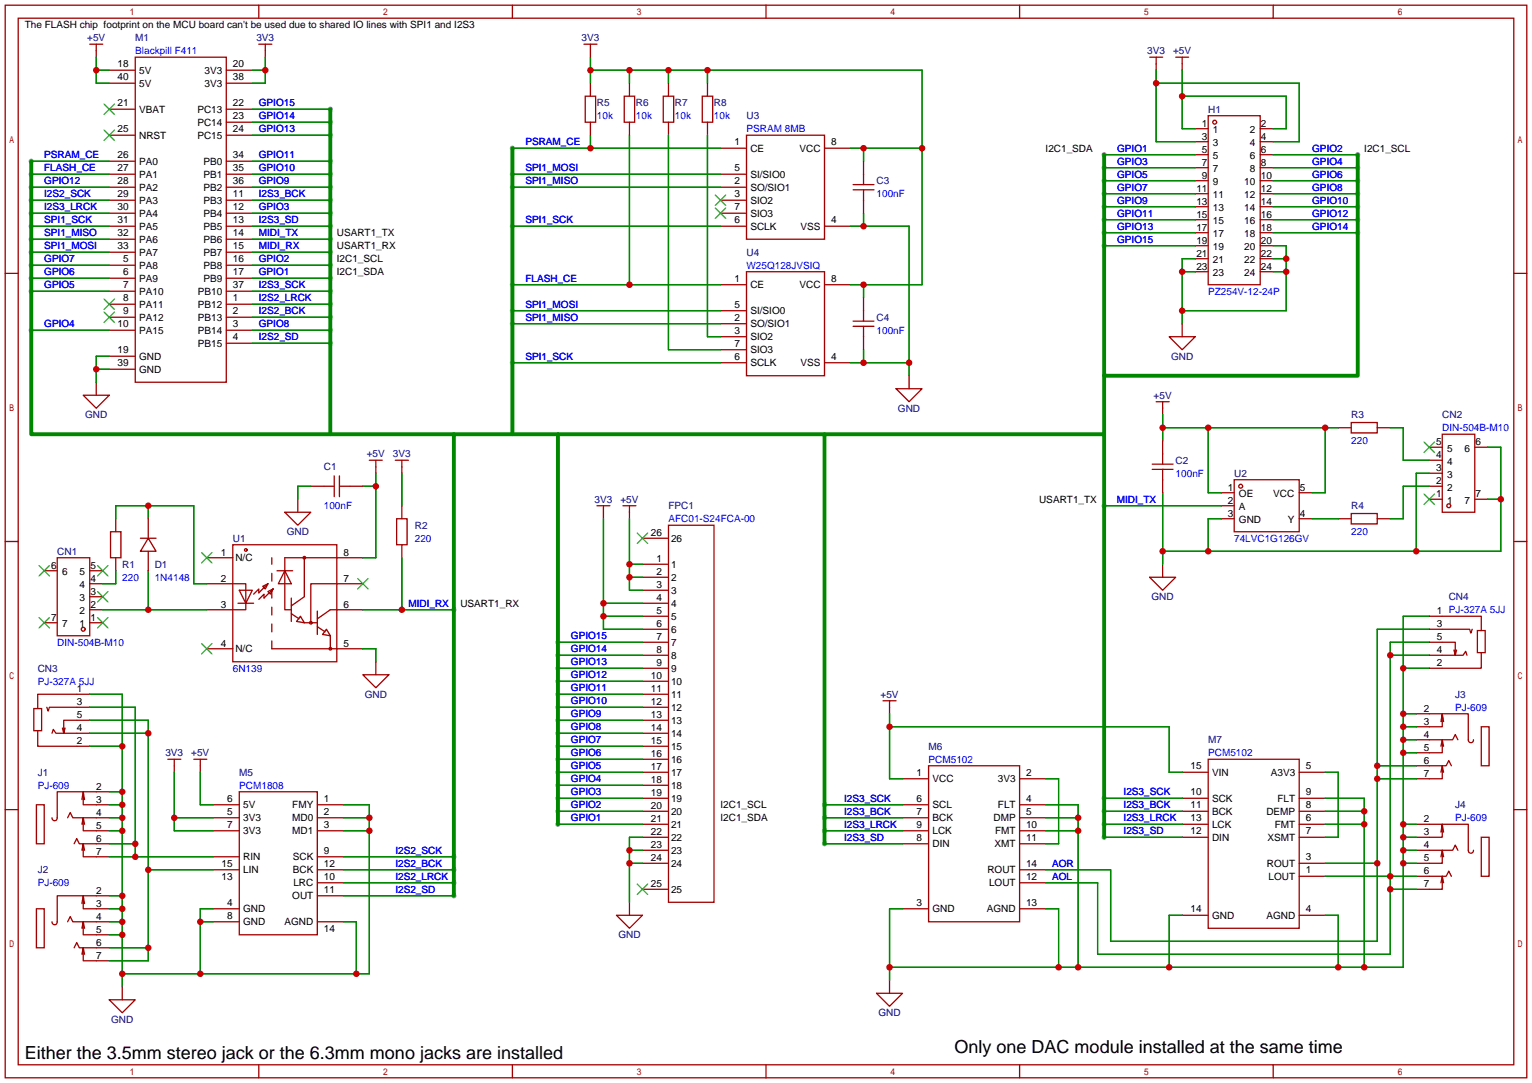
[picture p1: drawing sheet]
<svg xmlns="http://www.w3.org/2000/svg" width="299mm" height="212mm" viewBox="0 0 299 212" stroke-linecap="round" stroke-linejoin="round" font-family="sans-serif">
<g fill="#999">
<circle cx="88.6" cy="119.1" r=".51"/>
<circle cx="215.6" cy="98.8" r=".51"/>
<circle cx="6.1" cy="34" r=".51"/>
<circle cx="6.1" cy="39.1" r=".51"/>
<circle cx="6.1" cy="41.7" r=".51"/>
<circle cx="6.1" cy="44.2" r=".51"/>
<circle cx="6.1" cy="46.7" r=".51"/>
<circle cx="6.1" cy="49.3" r=".51"/>
<circle cx="100.1" cy="29" r=".51"/>
<circle cx="100.1" cy="44.2" r=".51"/>
<circle cx="100.1" cy="36.6" r=".51"/>
<circle cx="100.1" cy="34" r=".51"/>
<circle cx="100.1" cy="70.9" r=".51"/>
<circle cx="100.1" cy="63.2" r=".51"/>
<circle cx="100.1" cy="60.7" r=".51"/>
<circle cx="100.1" cy="55.6" r=".51"/>
<circle cx="64.5" cy="59.4" r=".51"/>
<circle cx="64.5" cy="62" r=".51"/>
<circle cx="64.5" cy="67.1" r=".51"/>
<circle cx="64.5" cy="39.1" r=".51"/>
<circle cx="64.5" cy="44.2" r=".51"/>
<circle cx="64.5" cy="49.3" r=".51"/>
<circle cx="64.5" cy="51.8" r=".51"/>
<circle cx="64.5" cy="56.9" r=".51"/>
<circle cx="88.6" cy="167.4" r=".51"/>
<circle cx="88.6" cy="169.9" r=".51"/>
<circle cx="88.6" cy="172.5" r=".51"/>
<circle cx="88.6" cy="175" r=".51"/>
<circle cx="6.1" cy="31.5" r=".51"/>
<circle cx="161" cy="157.2" r=".51"/>
<circle cx="161" cy="159.8" r=".51"/>
<circle cx="161" cy="162.3" r=".51"/>
<circle cx="161" cy="164.8" r=".51"/>
<circle cx="215.6" cy="156" r=".51"/>
<circle cx="215.6" cy="158.5" r=".51"/>
<circle cx="215.6" cy="161" r=".51"/>
<circle cx="215.6" cy="163.6" r=".51"/>
<circle cx="6.1" cy="36.6" r=".51"/>
<circle cx="6.1" cy="51.8" r=".51"/>
<circle cx="6.1" cy="54.4" r=".51"/>
<circle cx="6.1" cy="56.9" r=".51"/>
<circle cx="6.1" cy="64.5" r=".51"/>
<circle cx="64.5" cy="21.3" r=".51"/>
<circle cx="64.5" cy="23.9" r=".51"/>
<circle cx="64.5" cy="26.4" r=".51"/>
<circle cx="64.5" cy="31.5" r=".51"/>
<circle cx="64.5" cy="34" r=".51"/>
<circle cx="64.5" cy="36.6" r=".51"/>
<circle cx="64.5" cy="41.7" r=".51"/>
<circle cx="64.5" cy="46.7" r=".51"/>
<circle cx="64.5" cy="54.4" r=".51"/>
<circle cx="64.5" cy="64.5" r=".51"/>
<circle cx="215.6" cy="30.2" r=".51"/>
<circle cx="215.6" cy="32.8" r=".51"/>
<circle cx="215.6" cy="35.3" r=".51"/>
<circle cx="215.6" cy="37.8" r=".51"/>
<circle cx="215.6" cy="40.4" r=".51"/>
<circle cx="215.6" cy="42.9" r=".51"/>
<circle cx="215.6" cy="45.5" r=".51"/>
<circle cx="215.6" cy="48" r=".51"/>
<circle cx="265.2" cy="30.2" r=".51"/>
<circle cx="265.2" cy="32.8" r=".51"/>
<circle cx="265.2" cy="35.3" r=".51"/>
<circle cx="265.2" cy="37.8" r=".51"/>
<circle cx="265.2" cy="40.4" r=".51"/>
<circle cx="265.2" cy="42.9" r=".51"/>
<circle cx="265.2" cy="45.5" r=".51"/>
<circle cx="109" cy="161" r=".51"/>
<circle cx="109" cy="158.5" r=".51"/>
<circle cx="109" cy="156" r=".51"/>
<circle cx="109" cy="153.4" r=".51"/>
<circle cx="109" cy="150.9" r=".51"/>
<circle cx="109" cy="148.3" r=".51"/>
<circle cx="109" cy="145.8" r=".51"/>
<circle cx="109" cy="143.3" r=".51"/>
<circle cx="109" cy="140.7" r=".51"/>
<circle cx="109" cy="138.2" r=".51"/>
<circle cx="109" cy="135.6" r=".51"/>
<circle cx="109" cy="133.1" r=".51"/>
<circle cx="109" cy="130.6" r=".51"/>
<circle cx="109" cy="128" r=".51"/>
<circle cx="109" cy="125.5" r=".51"/>
</g>
<g fill="none" stroke="#a10000" stroke-width=".25">
<path d="M1 1h297.2v209.6h-297.2zM3.6 3.6h292.1v204.4h-292.1zM17.5 8.6h2.6M18.8 8.6v2.6M21.3 13.7h5.1M21.3 16.3h5.1M26.4 11.2h17.8v63.5h-17.8zM44.2 13.7h5.1M44.2 16.3h5.1M50.5 1v2.6M50.5 8.6h2.6M51.8 8.6v2.6"/>
<path d="M100.1 1v2.6M114 8.6h2.6M114.3 18.8h2v5.1h-2zM115.3 8.6v2.6M115.3 16.3v2.5M121.9 18.8h2.1v5.1h-2.1zM122.9 16.3v2.5M129.5 18.8h2.1v5.1h-2.1zM130.6 16.3v2.5M137.2 18.8h2v5.1h-2zM138.2 16.3v2.5M149.6 1v2.6"/>
<path d="M199.1 1v2.6M224.5 11.2h2.6M225.8 11.2v2.5M229.6 11.2h2.6M230.9 11.2v2.5M248.7 1v2.6M21.3 39.1h5.1M21.3 36.6h5.1M21.3 34h5.1M21.3 31.5h5.1M21.3 26.4h5.1M21.3 21.3h5.1"/>
<path d="M44.2 39.1h5.1M44.2 36.6h5.1M44.2 34h5.1M44.2 31.5h5.1M44.2 26.4h5.1M44.2 23.9h5.1M44.2 21.3h5.1M115.3 23.9v2.5M122.9 23.9v2.5M130.6 23.9v2.5M138.2 23.9v2.5M140.7 39.1h5.1"/>
<path d="M140.7 36.6h5.1M140.7 34h5.1M140.7 29h5.1M145.8 26.4h15.2v20.3h-15.2zM161 29h5.1M166.6 36.1h4.1M166.6 37.1h4.1M168.7 31.5v4.6M168.7 37.1v4.6M233.4 25.1h2.6M233.4 27.7h2.6M233.4 30.2h2.6"/>
<path d="M233.4 32.8h2.6M233.4 35.3h2.6M233.4 37.8h2.6M236 22.6h10.1v33h-10.1zM246.1 25.1h2.6M246.1 27.7h2.6M246.1 30.2h2.6M246.1 32.8h2.6M246.1 35.3h2.6M246.1 37.8h2.6M1 53.4h2.6M21.3 59.4h5.1"/>
<path d="M21.3 51.8h5.1M21.3 54.4h5.1M21.3 56.9h5.1M21.3 41.7h5.1M21.3 44.2h5.1M21.3 46.7h5.1M21.3 49.3h5.1M44.2 59.4h5.1M44.2 51.8h5.1M44.2 54.4h5.1M44.2 56.9h5.1M44.2 41.7h5.1"/>
<path d="M44.2 44.2h5.1M44.2 46.7h5.1M44.2 49.3h5.1M140.7 41.7h5.1M140.7 44.2h5.1M140.7 55.6h5.1M145.8 53.1h15.2v20.3h-15.2zM161 44.2h5.1M161 55.6h5.1M168.7 58.2v4.5M233.4 53.1h2.6M233.4 50.5h2.6"/>
<path d="M233.4 48h2.6M233.4 45.5h2.6M233.4 42.9h2.6M233.4 40.4h2.6M246.1 53.1h2.6M246.1 50.5h2.6M246.1 48h2.6M246.1 45.5h2.6M246.1 42.9h2.6M246.1 40.4h2.6M295.7 53.4h2.5M16.3 77.2h5l-2.5 2.6z"/>
<path d="M18.8 74.7v2.5M21.3 62h5.1M21.3 64.5h5.1M21.3 69.6h5.1M21.3 72.1h5.1M44.2 62h5.1M44.2 64.5h5.1M44.2 67.1h5.1M140.7 63.2h5.1M140.7 65.8h5.1M140.7 70.9h5.1M140.7 60.7h5.1"/>
<path d="M140.7 68.3h5.1M161 70.9h5.1M166.6 62.7h4.1M166.6 63.8h4.1M168.7 63.8v4.5M175 75.9h5.1l-2.6 2.6zM177.5 73.4v2.5M225.8 78.5h2.5M227.1 78.5v2.5M228.3 65.8h5.1l-2.5 2.5zM230.9 63.2v2.6M58.2 97.5v2.6"/>
<path d="M60.7 95h4.6M65.3 93v4M66.3 95h4.6M66.3 93v4M72.1 89.9h2.6M73.4 89.9v2.6M77.2 89.9h2.6M78.5 89.9v2.6M78.5 98.8v2.5M116.6 98.8h2.5M117.9 98.8v2.5M121.7 98.8h2.5"/>
<path d="M122.9 98.8v2.5M225 90.7h4.1M225 91.7h4.1M227.1 86.1v4.6M227.1 91.7v4.6M238.5 96.3h2.5M238.5 98.8h2.5M241 93.7h12.7v10.2h-12.7zM253.7 96.3h2.6M261.4 83.6h2.5M263.9 82.5h5.1v2.1h-5.1zM269 83.6h2.5"/>
<path d="M279.1 89.9h2.6M279.1 97.5h2.6M279.1 95h2.6M279.1 92.5h2.6M279.1 87.4h2.6M281.7 84.8h6.3v15.3h-6.3zM288 97.5h2.6M288 87.4h2.6M1 105.8h2.6M8.6 111.5h2.6M11.2 109h6.3v15.2h-6.3zM17.5 119.1h2.6"/>
<path d="M17.5 111.5h2.6M17.5 114h2.6M17.5 116.6h2.6M21.6 103.9h2v5.1h-2zM22.6 101.3v2.6M22.6 109v2.5M27.4 105.2h3.1M29 105.2l1.5 2.5h-3.1zM29 101.3v3.9M29 107.7v3.8M40.4 114h7.6v5.1h-7.6M40.4 109h5.1"/>
<path d="M45.5 106.4h20.3v22.9h-20.3zM46.5 117.9h3M46.7 115.3h2.6l-1.3 2.6zM51.3 114.6l1-.6-.5 1.1zM52.3 114l-1.8 1.8v-.7l-1 1M52.3 115.6l1-.5-.5 1zM53.3 115.1l-1.7 1.7v-.7l-1.1 1M54.1 111.5h3M55.6 111.5l1.3 2.5h-2.5zM55.6 100.1h5.1l-2.5 2.5zM56.9 119.9l1.5 1M56.9 116.8v4.6"/>
<path d="M59.4 109v7.6l-2.5 1.8M62 119.4v4.6M70.9 114h-10.2v7.7M70.9 109h-15.3v10.1h1.3M70.9 119.1h-6.4l-2.5 1.8M77.5 101.3h2v5.1h-2zM78.5 106.4v2.6M125.5 117.9h5.1M125.5 105.2h5.1M125.5 110.2h5.1M125.5 112.8h5.1M125.5 115.3h5.1"/>
<path d="M130.6 102.6h8.8v73.7h-8.8zM224.5 112.8h5.1l-2.5 2.5zM227.1 110.2v2.6M238.5 101.3h2.5M253.7 101.3h2.6M261.4 101.3h2.5M263.9 100.3h5.1v2.1h-5.1zM269 101.3h2.5M295.7 105.8h2.5M6.6 138.4h1.5v4.3h-1.5zM8.6 121.7h2.6M9.1 138.2l.3 .7 .3-.7h7.8"/>
<path d="M17.5 135.6h-10.1v2.8M17.5 121.7h2.6M40.4 126.7h5.1M58.7 120.4l.7 1.3-1.5-.3zM59.4 121.7h2.6M62 122.4l1.5 1M63.8 122.9l.7 1.3-1.5-.2zM64.5 124.2v2.5h-11.4M64.5 126.7h6.4M70.9 131.8h5l-2.5 2.6zM73.4 129.3v2.5M125.5 138.2h5.1"/>
<path d="M125.5 135.6h5.1M125.5 120.4h5.1M125.5 122.9h5.1M125.5 125.5h5.1M125.5 128h5.1M125.5 130.6h5.1M125.5 133.1h5.1M172.5 136.9h2.5M173.7 136.9v2.5M276.6 139.4h10.2v5.1a.51 .51 0 0 0 .5 .6 .51 .51 0 0 0 .5-.6M279.1 128h6.7l.5-.7 .2 .7M279.1 122.9h7.9l.3 .8 .2-.8"/>
<path d="M279.1 120.4h10.2v2.8M279.1 125.5h5.1v2.5l-.2-1M281.7 139.4l.2 1.6M284.5 127l-.3 1M288.5 123.2h1.6v4.3h-1.6zM289.3 127.5v3.1h-10.2M1 158.2h2.6M7.1 157.2h1.5v7.6h-1.5zM7.4 142.7v3.1h10.1M10.2 143.3l.2-.8 .5 .8h6.6M12.2 142.2l.2 1.1M13.2 159.8l.5-1 .5 1h7.1"/>
<path d="M16.3 154.7l-.3 1.5M16.3 159.8l.2 1.2M16.5 156.2l-.2-1.5v2.5h5M17.5 140.7h-5.1v2.6l.3-1.1M21.3 154.7h-10.1v5.1a.51 .51 0 0 1-.5 .5 .51 .51 0 0 1-.5-.5M32.8 148.3h2.5M34 148.3v2.6M37.8 148.3h2.6M39.1 148.3v2.6M41.7 157.2h5M41.7 159.8h5M46.7 154.7h15.3v27.9h-15.3z"/>
<path d="M62 157.2h5.1M62 159.8h5.1M125.5 150.9h5.1M125.5 156h5.1M125.5 158.5h5.1M125.5 140.7h5.1M125.5 143.3h5.1M125.5 145.8h5.1M125.5 148.3h5.1M125.5 153.4h5.1M176.3 157.2h5.1M176.3 159.8h5.1"/>
<path d="M176.3 152.1h5.1M181.4 149.6h17.7v30.5h-17.7zM199.1 157.2h5.1M199.1 159.8h5.1M199.1 152.1h5.1M230.9 150.9h5.1M230.9 156h5.1M230.9 158.5h5.1M236 148.3h17.7v33.1h-17.7zM253.7 150.9h5.1M253.7 156h5.1M253.7 158.5h5.1"/>
<path d="M276.6 144.5h7.1l.5-1 .5 1M276.6 149.6h5.8l.6-1 .5 1M281.4 141l.3-1.6v2.6h-5.1M281.7 144.5l-.3 1.3M281.7 149.6l-.3 1.3M281.9 145.8l-.2-1.3v2.6h-5.1M281.9 150.9l-.2-1.3v2.5h-5.1M289.3 142h1.5v7.6h-1.5zM295.7 158.2h2.5M7.1 177.5h1.5v7.7h-1.5zM14.5 164.8l.5-1 .5 1h5.8M16 161l.3-1.2v2.5h5"/>
<path d="M16 166.1l.3-1.3v2.6h5M16.3 164.8l.2 1.3M16.3 175l-.3 1.5M16.5 176.5l-.2-1.5v2.5h5M21.3 175h-10.1v5.1a.51 .51 0 0 1-.5 .6 .51 .51 0 0 1-.5-.6M41.7 162.3h5M41.7 177.5h5M41.7 167.4h5M41.7 169.9h5M62 162.3h5.1M62 167.4h5.1M62 172.5h5.1"/>
<path d="M62 175h5.1M62 169.9h5.1M120.4 178.8h5.1l-2.6 2.6zM122.9 176.3v2.5M125.5 163.6h5.1M125.5 161h5.1M125.5 168.7h5.1M125.5 166.1h5.1M125.5 173.7h5.1M176.3 162.3h5.1M176.3 177.5h5.1M176.3 164.8h5.1"/>
<path d="M199.1 162.3h5.1M199.1 177.5h5.1M199.1 172.5h5.1M199.1 169.9h5.1M199.1 164.8h5.1M230.9 178.8h5.1M230.9 163.6h5.1M230.9 161h5.1M253.7 178.8h5.1M253.7 163.6h5.1M253.7 161h5.1M253.7 171.2h5.1"/>
<path d="M253.7 168.7h5.1M276.6 161h10.2v5.1a.51 .51 0 0 0 .5 .6 .51 .51 0 0 0 .5-.6M276.6 166.1h7.1l.5-1 .5 1M276.6 171.2h5.8l.6-1 .5 1M281.4 162.6l.3-1.6v2.6h-5.1M281.7 161l.2 1.6M281.7 166.1l-.3 1.3M281.7 171.2l-.3 1.3M281.9 167.4l-.2-1.3v2.6h-5.1M281.9 172.5l-.2-1.3v2.5h-5.1M289.3 163.6h1.5v7.6h-1.5zM13.2 180.1l.5-1 .5 1h7.1"/>
<path d="M14.5 185.2l.5-1 .5 1h5.8M16 181.4l.3-1.3v2.5h5M16 186.4l.3-1.2v2.5h5M16.3 180.1l.2 1.3M16.3 185.2l.2 1.2M21.3 195.3h5.1l-2.5 2.6zM23.9 192.8v2.5M41.7 180.1h5M62 180.1h5.1M171.2 194.1h5.1l-2.6 2.5zM173.7 191.5v2.6M50.5 208v2.6"/>
<path d="M100.1 208v2.6M149.6 208v2.6M199.1 208v2.6M248.7 208v2.6"/>
<circle cx="237.2" cy="23.9" r=".38"/>
<circle cx="242.3" cy="95" r=".38"/>
<circle cx="283" cy="98.8" r=".38"/>
<circle cx="48" cy="107.4" r=".25"/>
<circle cx="59.4" cy="109" r=".25"/>
<circle cx="16.3" cy="122.9" r=".38"/>
<circle cx="60.7" cy="121.7" r=".25"/>
<circle cx="64.5" cy="126.7" r=".25"/>
</g>
<g fill="none" stroke="#3c3" stroke-width=".25">
<path d="M20.3 25.4l2.1 2M20.3 20.3l2.1 2.1M22.4 25.4l-2.1 2M22.4 20.3l-2.1 2.1M139.7 38.1l2 2M141.7 38.1l-2 2M20.3 58.4l2.1 2.1M22.4 58.4l-2.1 2.1M139.7 40.6l2 2.1M141.7 40.6l-2 2.1M20.3 61l2.1 2M22.4 61l-2.1 2"/>
<path d="M278.1 96.5l2.1 2.1M278.1 86.4l2.1 2M280.2 96.5l-2.1 2.1M280.2 86.4l-2.1 2M7.6 110.5l2.1 2M9.7 110.5l-2.1 2M19 115.6l2.1 2M19 110.5l2.1 2M21.1 115.6l-2.1 2M21.1 110.5l-2.1 2M39.4 107.9l2 2.1M41.4 107.9l-2 2.1"/>
<path d="M69.8 113l2.1 2.1M71.9 113l-2.1 2.1M124.5 104.1l2 2.1M126.5 104.1l-2 2.1M7.6 120.6l2.1 2.1M9.7 120.6l-2.1 2.1M19 120.6l2.1 2.1M21.1 120.6l-2.1 2.1M39.4 125.7l2 2.1M41.4 125.7l-2 2.1M124.5 172.7l2 2.1M126.5 172.7l-2 2.1"/>
</g>
<path d="M53.1 126.7v-17.7" fill="none" stroke="#a10000" stroke-width=".25" stroke-dasharray="1.5 1.8"/>
<g fill="none" stroke="#008700" stroke-width=".25">
<path d="M18.8 13.7h2.5M18.8 11.2v5.1h2.5M49.3 13.7h2.5M51.8 11.2v5.1h-2.5M115.3 11.2v5.1M115.3 13.7h64.8v41.9h-14M122.9 13.7v2.6M130.6 13.7v2.6M138.2 13.7v2.6M225.8 13.7v14h7.6M225.8 16.3h27.9v11.4h-5M230.9 13.7v11.4h2.5"/>
<path d="M230.9 18.8h20.3v6.3h-2.5M6.1 34h15.2M6.1 39.1h15.2M6.1 36.6h15.2M6.1 31.5h15.2M49.3 34h15.2M49.3 39.1h15.2M49.3 36.6h15.2M49.3 31.5h15.2M49.3 21.3h15.2M49.3 23.9h15.2M49.3 26.4h15.2"/>
<path d="M100.1 34h40.6M100.1 29h40.6M100.1 36.6h40.6M115.3 26.4v2.6M122.9 26.4v29.2M130.6 26.4v41.9h10.1M138.2 26.4v39.4h2.5M166.1 29h14M168.7 29v2.5M215.6 30.2h17.8M215.6 32.8h17.8M215.6 35.3h17.8"/>
<path d="M215.6 37.8h17.8M248.7 30.2h16.5M248.7 32.8h16.5M248.7 35.3h16.5M248.7 37.8h16.5M6.1 41.7h15.2M6.1 44.2h15.2M6.1 46.7h15.2M6.1 49.3h15.2M6.1 51.8h15.2M6.1 56.9h15.2M6.1 54.4h15.2"/>
<path d="M49.3 41.7h15.2M49.3 44.2h15.2M49.3 46.7h15.2M49.3 49.3h15.2M49.3 59.4h15.2M49.3 51.8h15.2M49.3 56.9h15.2M49.3 54.4h15.2M100.1 44.2h40.6M100.1 55.6h40.6M166.1 44.2h11.4v29.2M168.7 41.7v2.5"/>
<path d="M168.7 55.6v2.6M215.6 48h17.8M215.6 40.4h17.8M215.6 42.9h17.8M215.6 45.5h17.8M230.9 53.1h2.5M233.4 50.5h-2.5v12.7M248.7 48h2.5v12.7h-20.3M248.7 53.1h2.5M248.7 50.5h2.5M248.7 40.4h16.5M248.7 42.9h16.5"/>
<path d="M248.7 45.5h16.5M6.1 64.5h15.2M18.8 72.1h2.5M21.3 69.6h-2.5v5.1M49.3 62h15.2M49.3 67.1h15.2M49.3 64.5h15.2M100.1 70.9h40.6M100.1 63.2h40.6M100.1 60.7h40.6M166.1 70.9h11.4M168.7 68.3v2.6"/>
<path d="M29 98.8v2.5M60.7 95h-2.5v2.5M70.9 95h2.5M73.4 92.5v16.5h-2.5M78.5 92.5v6.3M215.6 98.8h22.9M227.1 81v5.1M227.1 96.3v13.9M227.1 83.6h34.3M236 83.6v12.7h2.5M258.8 83.6v12.7h-2.5M271.5 83.6h2.6v6.3h5"/>
<path d="M279.1 95h-5v6.3h-2.6M279.1 92.5h-2.5v15.2M290.6 87.4h2.5v20.3h-66M290.6 97.5h2.5M20.1 119.1h20.3M22.6 101.3v-2.5h15.2v15.2h2.6M22.6 111.5v2.5h-2.5M29 111.5v7.6M70.9 119.1h17.7M78.5 109v10.1M117.9 101.3v21.6h7.6M117.9 117.9h7.6"/>
<path d="M122.9 101.3v14h2.6M122.9 112.8h2.6M122.9 110.2h2.6M238.5 101.3h-2.5v6.4M256.3 101.3h5.1M17.5 135.6h6.4v57.2M17.5 138.2h8.9v29.2M70.9 126.7h2.5v2.6M109 128h16.5M109 125.5h16.5M109 130.6h16.5M109 135.6h16.5"/>
<path d="M109 138.2h16.5M109 133.1h16.5M117.9 120.4h7.6M173.7 139.4v12.7h2.6M271.5 128h7.6M274.1 139.4h2.5M274.1 130.6h5M279.1 120.4h-5v68.6h-100.4M279.1 125.5h-7.6v60.9h-57.1v-13.9h-10.2M279.1 122.9h-10.1v61h-52.1v-14h-12.7M17.5 140.7h11.5v47h-7.7M17.5 145.8h6.4"/>
<path d="M17.5 143.3h11.5M21.3 159.8h2.6M21.3 157.2h2.6M21.3 154.7h2.6M34 150.9v11.4h7.7M34 159.8h7.7M39.1 150.9v6.3h2.6M67.1 159.8h5M67.1 157.2h5v33h-48.2M109 158.5h16.5M109 156h16.5M109 150.9h16.5"/>
<path d="M109 145.8h16.5M109 143.3h16.5M109 140.7h16.5M109 153.4h16.5M109 148.3h16.5M161 159.8h15.3M161 157.2h15.3M173.7 142h54.6v8.9h2.6M204.2 152.1h2.6v12.7h-2.6M204.2 157.2h6.4v31.8M204.2 159.8h6.4M215.6 158.5h15.3"/>
<path d="M215.6 156h15.3M258.8 156h7.6v33M258.8 158.5h7.6M258.8 150.9h2.6v12.7h-2.6M269 149.6h7.6M269 152.1h7.6M274.1 147.1h2.5M274.1 144.5h2.5M274.1 142h2.5M21.3 177.5h2.6M21.3 162.3h2.6M21.3 164.8h5.1"/>
<path d="M21.3 175h2.6M21.3 167.4h20.4M29 169.9h12.7M41.7 177.5h-2.6v12.7M67.1 172.5h21.5M67.1 169.9h21.5M67.1 162.3h5M67.1 175h21.5M67.1 167.4h21.5M109 161h16.5M122.9 168.7h2.6M122.9 166.1h2.6"/>
<path d="M125.5 163.6h-2.6v12.7M161 162.3h15.3M161 164.8h15.3M176.3 177.5h-2.6v14M204.2 177.5h2.6v11.5M204.2 162.3h6.4M215.6 161h15.3M215.6 163.6h15.3M230.9 178.8h-2.6v10.2M258.8 171.2h17.8M258.8 168.7h10.2M258.8 178.8h2.6v10.2"/>
<path d="M258.8 161h7.6M271.5 173.7h5.1M274.1 168.7h2.5M274.1 161h2.5M274.1 166.1h2.5M274.1 163.6h2.5M21.3 180.1h2.6M21.3 182.6h2.6M21.3 185.2h7.7M39.1 180.1h2.6M67.1 180.1h2.5v10.1"/>
</g>
<path d="M6.1 31.5v53.3h209.5M64.5 21.3v63.5M100.1 29v55.8M215.6 30.2v133.4M265.2 30.2v43.2h-49.6M88.6 84.8v90.2M109 84.8v76.2M161 84.8v80" fill="none" stroke="#008700" stroke-width=".76"/>
<g fill="#c00">
<circle cx="73.4" cy="95" r=".63"/>
<circle cx="78.5" cy="119.1" r=".63"/>
<circle cx="29" cy="98.8" r=".63"/>
<circle cx="236" cy="107.7" r=".63"/>
<circle cx="227.1" cy="107.7" r=".63"/>
<circle cx="276.6" cy="107.7" r=".63"/>
<circle cx="293.1" cy="97.5" r=".63"/>
<circle cx="236" cy="83.6" r=".63"/>
<circle cx="227.1" cy="83.6" r=".63"/>
<circle cx="258.8" cy="83.6" r=".63"/>
<circle cx="29" cy="119.1" r=".63"/>
<circle cx="271.5" cy="171.2" r=".63"/>
<circle cx="271.5" cy="173.7" r=".63"/>
<circle cx="271.5" cy="128" r=".63"/>
<circle cx="269" cy="149.6" r=".63"/>
<circle cx="269" cy="152.1" r=".63"/>
<circle cx="269" cy="168.7" r=".63"/>
<circle cx="173.7" cy="189" r=".63"/>
<circle cx="206.8" cy="189" r=".63"/>
<circle cx="210.6" cy="189" r=".63"/>
<circle cx="228.3" cy="189" r=".63"/>
<circle cx="261.4" cy="189" r=".63"/>
<circle cx="266.4" cy="189" r=".63"/>
<circle cx="266.4" cy="161" r=".63"/>
<circle cx="266.4" cy="158.5" r=".63"/>
<circle cx="274.1" cy="168.7" r=".63"/>
<circle cx="274.1" cy="166.1" r=".63"/>
<circle cx="274.1" cy="163.6" r=".63"/>
<circle cx="274.1" cy="161" r=".63"/>
<circle cx="274.1" cy="147.1" r=".63"/>
<circle cx="274.1" cy="144.5" r=".63"/>
<circle cx="274.1" cy="142" r=".63"/>
<circle cx="274.1" cy="139.4" r=".63"/>
<circle cx="274.1" cy="130.6" r=".63"/>
<circle cx="210.6" cy="162.3" r=".63"/>
<circle cx="210.6" cy="159.8" r=".63"/>
<circle cx="173.7" cy="142" r=".63"/>
<circle cx="23.9" cy="145.8" r=".63"/>
<circle cx="23.9" cy="154.7" r=".63"/>
<circle cx="23.9" cy="157.2" r=".63"/>
<circle cx="23.9" cy="159.8" r=".63"/>
<circle cx="23.9" cy="162.3" r=".63"/>
<circle cx="23.9" cy="175" r=".63"/>
<circle cx="23.9" cy="177.5" r=".63"/>
<circle cx="23.9" cy="180.1" r=".63"/>
<circle cx="23.9" cy="182.6" r=".63"/>
<circle cx="23.9" cy="190.2" r=".63"/>
<circle cx="39.1" cy="190.2" r=".63"/>
<circle cx="39.1" cy="180.1" r=".63"/>
<circle cx="69.6" cy="190.2" r=".63"/>
<circle cx="72.1" cy="162.3" r=".63"/>
<circle cx="72.1" cy="159.8" r=".63"/>
<circle cx="26.4" cy="167.4" r=".63"/>
<circle cx="26.4" cy="164.8" r=".63"/>
<circle cx="29" cy="185.2" r=".63"/>
<circle cx="29" cy="169.9" r=".63"/>
<circle cx="29" cy="143.3" r=".63"/>
<circle cx="34" cy="159.8" r=".63"/>
<circle cx="115.3" cy="29" r=".63"/>
<circle cx="122.9" cy="55.6" r=".63"/>
<circle cx="177.5" cy="70.9" r=".63"/>
<circle cx="168.7" cy="44.2" r=".63"/>
<circle cx="168.7" cy="70.9" r=".63"/>
<circle cx="180.1" cy="29" r=".63"/>
<circle cx="138.2" cy="13.7" r=".63"/>
<circle cx="130.6" cy="13.7" r=".63"/>
<circle cx="122.9" cy="13.7" r=".63"/>
<circle cx="115.3" cy="13.7" r=".63"/>
<circle cx="168.7" cy="29" r=".63"/>
<circle cx="168.7" cy="55.6" r=".63"/>
<circle cx="230.9" cy="18.8" r=".63"/>
<circle cx="225.8" cy="16.3" r=".63"/>
<circle cx="230.9" cy="60.7" r=".63"/>
<circle cx="251.2" cy="53.1" r=".63"/>
<circle cx="251.2" cy="50.5" r=".63"/>
<circle cx="230.9" cy="53.1" r=".63"/>
<circle cx="18.8" cy="72.1" r=".63"/>
<circle cx="51.8" cy="13.7" r=".63"/>
<circle cx="18.8" cy="13.7" r=".63"/>
<circle cx="122.9" cy="168.7" r=".63"/>
<circle cx="122.9" cy="166.1" r=".63"/>
<circle cx="122.9" cy="112.8" r=".63"/>
<circle cx="122.9" cy="110.2" r=".63"/>
<circle cx="117.9" cy="117.9" r=".63"/>
<circle cx="117.9" cy="120.4" r=".63"/>
</g>
<g font-size="3.5">
<text x="4.8" y="207">Either the 3.5mm stereo jack or the 6.3mm mono jacks are installed</text>
<text x="186.4" y="205.7">Only one DAC module installed at the same time</text>
</g>
<g font-size="2">
<text x="4.8" y="5.5">The FLASH chip footprint on the MCU board can't be used due to shared IO lines with SPI1 and I2S3</text>
<text x="23" y="13.1">18</text>
<text x="23" y="15.7">40</text>
<text x="27.2" y="14.4">5V</text>
<text x="27.2" y="16.9">5V</text>
<text x="40" y="14.4">3V3</text>
<text x="40" y="16.9">3V3</text>
<text x="45.5" y="13.1">20</text>
<text x="45.5" y="15.7">38</text>
<text x="23" y="20.8">21</text>
<text x="27.2" y="22">VBAT</text>
<text x="38.5" y="22">PC13</text>
<text x="45.5" y="23.3">23</text>
<text x="45.5" y="20.8">22</text>
<text x="23" y="25.8">25</text>
<text x="27.2" y="27.1">NRST</text>
<text x="38.5" y="27.1">PC15</text>
<text x="38.5" y="24.6">PC14</text>
<text x="45.5" y="25.8">24</text>
<text x="143.4" y="28.4">1</text>
<text x="146.6" y="29.6">CE</text>
<text x="156.2" y="29.6">VCC</text>
<text x="162.3" y="28.4">8</text>
<text x="204.2" y="29.6">I2C1_SDA</text>
<text x="234.8" y="24.8">1</text>
<text x="234.8" y="27.3">3</text>
<text x="234.8" y="29.9">5</text>
<text x="236.9" y="26.1">1</text>
<text x="236.9" y="28.6">3</text>
<text x="244.1" y="28.6">4</text>
<text x="244.1" y="26.1">2</text>
<text x="246.3" y="29.9">6</text>
<text x="246.3" y="27.3">4</text>
<text x="246.3" y="24.8">2</text>
<text x="266.4" y="29.6">I2C1_SCL</text>
<text x="23" y="36">28</text>
<text x="23" y="33.5">27</text>
<text x="23" y="30.9">26</text>
<text x="27.2" y="34.7">PA1</text>
<text x="27.2" y="32.2">PA0</text>
<text x="39.7" y="34.7">PB1</text>
<text x="39.7" y="32.2">PB0</text>
<text x="45.5" y="36">36</text>
<text x="45.5" y="33.5">35</text>
<text x="45.5" y="30.9">34</text>
<text x="143.4" y="36">2</text>
<text x="143.4" y="33.5">5</text>
<text x="146.6" y="34.7">SI/SIO0</text>
<text x="234.8" y="32.4">7</text>
<text x="234.8" y="35">9</text>
<text x="236.9" y="31.1">5</text>
<text x="236.9" y="33.7">7</text>
<text x="244.1" y="33.7">8</text>
<text x="244.1" y="31.1">6</text>
<text x="246.3" y="35">10</text>
<text x="246.3" y="32.4">8</text>
<text x="23" y="41.1">30</text>
<text x="23" y="38.5">29</text>
<text x="27.2" y="39.8">PA3</text>
<text x="27.2" y="37.3">PA2</text>
<text x="39.7" y="39.8">PB3</text>
<text x="39.7" y="37.3">PB2</text>
<text x="45.5" y="38.5">11</text>
<text x="45.5" y="41.1">12</text>
<text x="143.4" y="38.5">3</text>
<text x="143.4" y="41.1">7</text>
<text x="146.6" y="37.3">SO/SIO1</text>
<text x="146.6" y="39.8">SIO2</text>
<text x="233.7" y="37.5">11</text>
<text x="233.7" y="40">13</text>
<text x="236.9" y="36.2">9</text>
<text x="236.9" y="38.8">11</text>
<text x="236.9" y="41.3">13</text>
<text x="243" y="41.3">14</text>
<text x="243" y="38.8">12</text>
<text x="243" y="36.2">10</text>
<text x="246.3" y="40">14</text>
<text x="246.3" y="37.5">12</text>
<text x="23" y="46.2">32</text>
<text x="23" y="43.6">31</text>
<text x="27.2" y="47.4">PA6</text>
<text x="27.2" y="44.9">PA5</text>
<text x="27.2" y="42.3">PA4</text>
<text x="39.7" y="42.3">PB4</text>
<text x="39.7" y="44.9">PB5</text>
<text x="39.7" y="47.4">PB6</text>
<text x="45.5" y="43.6">13</text>
<text x="45.5" y="46.2">14</text>
<text x="65.8" y="46.2">USART1_TX</text>
<text x="143.4" y="43.6">6</text>
<text x="146.6" y="44.9">SCLK</text>
<text x="146.6" y="42.3">SIO3</text>
<text x="156.4" y="44.9">VSS</text>
<text x="162.3" y="43.6">4</text>
<text x="233.7" y="42.6">15</text>
<text x="233.7" y="45.1">17</text>
<text x="233.7" y="47.7">19</text>
<text x="236.9" y="43.8">15</text>
<text x="236.9" y="46.4">17</text>
<text x="243" y="46.4">18</text>
<text x="243" y="43.8">16</text>
<text x="246.3" y="47.7">20</text>
<text x="246.3" y="45.1">18</text>
<text x="246.3" y="42.6">16</text>
<text x="23" y="48.7">33</text>
<text x="24.1" y="51.2">5</text>
<text x="24.1" y="53.8">6</text>
<text x="27.2" y="52.5">PA8</text>
<text x="27.2" y="50">PA7</text>
<text x="39.7" y="50">PB7</text>
<text x="39.7" y="52.5">PB8</text>
<text x="45.5" y="48.7">15</text>
<text x="45.5" y="51.2">16</text>
<text x="45.5" y="53.8">17</text>
<text x="65.8" y="48.7">USART1_RX</text>
<text x="65.8" y="53.8">I2C1_SDA</text>
<text x="65.8" y="51.2">I2C1_SCL</text>
<text x="233.7" y="50.2">21</text>
<text x="233.7" y="52.7">23</text>
<text x="236.9" y="48.9">19</text>
<text x="236.9" y="51.5">21</text>
<text x="243" y="51.5">22</text>
<text x="243" y="48.9">20</text>
<text x="246.3" y="52.7">24</text>
<text x="246.3" y="50.2">22</text>
<text x="24.1" y="56.3">7</text>
<text x="24.1" y="58.9">8</text>
<text x="27.2" y="55">PA9</text>
<text x="27.2" y="57.6">PA10</text>
<text x="38.7" y="57.6">PB10</text>
<text x="39.7" y="55">PB9</text>
<text x="45.5" y="58.9">1</text>
<text x="45.5" y="56.3">37</text>
<text x="143.4" y="55">1</text>
<text x="146.6" y="56.3">CE</text>
<text x="156.2" y="56.3">VCC</text>
<text x="162.3" y="55">8</text>
<text x="236.9" y="54">23</text>
<text x="243" y="54">24</text>
<text x="23" y="63.9">10</text>
<text x="24.1" y="61.4">9</text>
<text x="27.2" y="60.1">PA11</text>
<text x="27.2" y="62.7">PA12</text>
<text x="27.2" y="65.2">PA15</text>
<text x="38.7" y="60.1">PB12</text>
<text x="38.7" y="62.7">PB13</text>
<text x="38.7" y="65.2">PB14</text>
<text x="45.5" y="61.4">2</text>
<text x="45.5" y="63.9">3</text>
<text x="143.4" y="62.7">2</text>
<text x="143.4" y="65.2">3</text>
<text x="143.4" y="60.1">5</text>
<text x="146.6" y="63.9">SO/SIO1</text>
<text x="146.6" y="61.4">SI/SIO0</text>
<text x="23" y="69">19</text>
<text x="23" y="71.6">39</text>
<text x="27.2" y="70.3">GND</text>
<text x="38.7" y="67.7">PB15</text>
<text x="45.5" y="66.5">4</text>
<text x="143.4" y="70.3">6</text>
<text x="143.4" y="67.7">7</text>
<text x="146.6" y="66.5">SIO2</text>
<text x="146.6" y="71.6">SCLK</text>
<text x="146.6" y="69">SIO3</text>
<text x="156.4" y="71.6">VSS</text>
<text x="162.3" y="70.3">4</text>
<text x="27.2" y="72.8">GND</text>
<text x="280.5" y="89.6">4</text>
<text x="280.5" y="87">5</text>
<text x="282.6" y="88.3">5</text>
<text x="286" y="88.3">6</text>
<text x="288.2" y="87">6</text>
<text x="239.8" y="95.9">1</text>
<text x="253.9" y="95.9">5</text>
<text x="280.5" y="94.6">2</text>
<text x="280.5" y="92.1">3</text>
<text x="282.6" y="95.9">2</text>
<text x="282.6" y="93.4">3</text>
<text x="282.6" y="90.8">4</text>
<text x="202.9" y="98.2">USART1_TX</text>
<text x="239.8" y="98.5">2</text>
<text x="239.8" y="101">3</text>
<text x="242" y="97.2">OE</text>
<text x="242" y="99.7">A</text>
<text x="248.7" y="97.2">VCC</text>
<text x="253.9" y="101">4</text>
<text x="280.5" y="97.2">1</text>
<text x="282.6" y="98.5">1</text>
<text x="286" y="98.5">7</text>
<text x="288.2" y="97.2">7</text>
<text x="127.1" y="104.8">26</text>
<text x="131.1" y="105.8">26</text>
<text x="242" y="102.3">GND</text>
<text x="251.5" y="102.3">Y</text>
<text x="10" y="111.2">6</text>
<text x="12.1" y="112.4">6</text>
<text x="15.5" y="112.4">5</text>
<text x="17.7" y="113.7">4</text>
<text x="17.7" y="111.2">5</text>
<text x="43.1" y="113.7">2</text>
<text x="43.1" y="108.6">1</text>
<text x="46" y="109.6">N/C</text>
<text x="67.1" y="108.6">8</text>
<text x="67.1" y="113.7">7</text>
<text x="128.2" y="109.9">1</text>
<text x="128.2" y="112.4">2</text>
<text x="131.1" y="110.9">1</text>
<text x="131.1" y="113.4">2</text>
<text x="15.5" y="117.5">3</text>
<text x="15.5" y="115">4</text>
<text x="17.7" y="118.8">2</text>
<text x="17.7" y="116.2">3</text>
<text x="43.1" y="118.8">3</text>
<text x="67.1" y="118.8">6</text>
<text x="89.9" y="118.5">USART1_RX</text>
<text x="128.2" y="115">3</text>
<text x="128.2" y="117.5">4</text>
<text x="131.1" y="116">3</text>
<text x="131.1" y="118.5">4</text>
<text x="10" y="121.3">7</text>
<text x="12.1" y="122.6">7</text>
<text x="15.5" y="122.6">1</text>
<text x="15.5" y="120">2</text>
<text x="17.7" y="121.3">1</text>
<text x="128.2" y="120">5</text>
<text x="128.2" y="122.6">6</text>
<text x="128.2" y="125.1">7</text>
<text x="131.1" y="121.1">5</text>
<text x="131.1" y="123.6">6</text>
<text x="280.6" y="125.1">5</text>
<text x="280.6" y="122.6">3</text>
<text x="280.6" y="120">1 PJ-327A 5JJ</text>
<text x="43.1" y="126.4">4</text>
<text x="46" y="127.4">N/C</text>
<text x="67.1" y="126.4">5</text>
<text x="128.2" y="127.7">8</text>
<text x="128.2" y="130.2">9</text>
<text x="131.1" y="126.1">7</text>
<text x="131.1" y="128.7">8</text>
<text x="131.1" y="131.2">9</text>
<text x="280.6" y="127.7">4</text>
<text x="280.6" y="130.2">2</text>
<text x="15" y="137.8">3</text>
<text x="15" y="135.3">1</text>
<text x="127.1" y="132.7">10</text>
<text x="127.1" y="135.3">11</text>
<text x="127.1" y="137.8">12</text>
<text x="131.1" y="133.8">10</text>
<text x="131.1" y="136.3">11</text>
<text x="15" y="140.4">5</text>
<text x="15" y="142.9">4</text>
<text x="127.1" y="140.4">13</text>
<text x="127.1" y="142.9">14</text>
<text x="131.1" y="138.8">12</text>
<text x="131.1" y="141.4">13</text>
<text x="131.1" y="143.9">14</text>
<text x="278.1" y="139.1">2</text>
<text x="278.1" y="141.6">3</text>
<text x="15" y="145.4">2</text>
<text x="127.1" y="145.4">15</text>
<text x="127.1" y="148">16</text>
<text x="131.1" y="146.5">15</text>
<text x="131.1" y="149">16</text>
<text x="278.1" y="144.2">4</text>
<text x="278.1" y="146.7">5</text>
<text x="278.1" y="149.3">6</text>
<text x="18.8" y="154.3">2</text>
<text x="127.1" y="150.5">17</text>
<text x="127.1" y="153.1">18</text>
<text x="127.1" y="155.6">19</text>
<text x="131.1" y="151.5">17</text>
<text x="131.1" y="154.1">18</text>
<text x="179" y="151.6">1</text>
<text x="182.1" y="152.8">VCC</text>
<text x="194.9" y="152.8">3V3</text>
<text x="200.4" y="151.6">2</text>
<text x="232.5" y="150.3">15</text>
<text x="232.5" y="155.4">10</text>
<text x="236.7" y="151.6">VIN</text>
<text x="248.2" y="151.6">A3V3</text>
<text x="255" y="150.3">5</text>
<text x="255" y="155.4">9</text>
<text x="278.1" y="151.8">7</text>
<text x="18.8" y="156.9">3</text>
<text x="18.8" y="159.4">4</text>
<text x="18.8" y="162">5</text>
<text x="44.4" y="159.2">5</text>
<text x="44.4" y="156.6">6</text>
<text x="44.4" y="161.7">7</text>
<text x="47.5" y="160.5">3V3</text>
<text x="47.5" y="157.9">5V</text>
<text x="57.1" y="157.9">FMY</text>
<text x="57.1" y="160.5">MD0</text>
<text x="63.2" y="156.6">1</text>
<text x="63.2" y="159.2">2</text>
<text x="63.2" y="161.7">3</text>
<text x="127.1" y="158.1">20</text>
<text x="127.1" y="160.7">21</text>
<text x="131.1" y="156.6">19</text>
<text x="131.1" y="159.2">20</text>
<text x="131.1" y="161.7">21</text>
<text x="140.7" y="160.5">I2C1_SDA</text>
<text x="140.7" y="157.9">I2C1_SCL</text>
<text x="179" y="156.6">6</text>
<text x="179" y="159.2">7</text>
<text x="179" y="161.7">9</text>
<text x="182.1" y="157.9">SCL</text>
<text x="182.1" y="160.5">BCK</text>
<text x="194" y="160.5">DMP</text>
<text x="194.9" y="157.9">FLT</text>
<text x="200.4" y="156.6">4</text>
<text x="200.4" y="159.2">5</text>
<text x="200.4" y="161.7">10</text>
<text x="232.5" y="157.9">11</text>
<text x="232.5" y="160.5">13</text>
<text x="236.7" y="156.6">SCK</text>
<text x="236.7" y="159.2">BCK</text>
<text x="236.7" y="161.7">LCK</text>
<text x="247.3" y="159.2">DEMP</text>
<text x="249" y="161.7">FMT</text>
<text x="249.5" y="156.6">FLT</text>
<text x="255" y="157.9">8</text>
<text x="255" y="160.5">6</text>
<text x="278.1" y="160.7">2</text>
<text x="18.8" y="164.5">6</text>
<text x="18.8" y="167">7</text>
<text x="47.5" y="163">3V3</text>
<text x="57.1" y="163">MD1</text>
<text x="63.2" y="166.8">9</text>
<text x="127.1" y="163.2">22</text>
<text x="127.1" y="165.8">23</text>
<text x="131.1" y="164.2">22</text>
<text x="131.1" y="166.8">23</text>
<text x="179" y="164.3">8</text>
<text x="182.1" y="165.5">DIN</text>
<text x="182.1" y="163">LCK</text>
<text x="194.3" y="165.5">XMT</text>
<text x="194.4" y="163">FMT</text>
<text x="200.4" y="164.3">11</text>
<text x="232.5" y="163">12</text>
<text x="236.7" y="164.3">DIN</text>
<text x="247.6" y="164.3">XSMT</text>
<text x="255" y="163">7</text>
<text x="278.1" y="163.2">3</text>
<text x="278.1" y="165.8">4</text>
<text x="43.3" y="171.9">13</text>
<text x="43.3" y="169.3">15</text>
<text x="47.5" y="170.6">LIN</text>
<text x="47.5" y="168.1">RIN</text>
<text x="57.2" y="168.1">SCK</text>
<text x="57.2" y="170.6">BCK</text>
<text x="57.3" y="173.2">LRC</text>
<text x="63.2" y="171.9">10</text>
<text x="63.2" y="169.3">12</text>
<text x="127.1" y="168.3">24</text>
<text x="127.1" y="173.4">25</text>
<text x="131.1" y="169.3">24</text>
<text x="192.8" y="170.6">ROUT</text>
<text x="193.2" y="173.2">LOUT</text>
<text x="200.4" y="171.9">12</text>
<text x="200.4" y="169.3">14</text>
<text x="247.4" y="169.3">ROUT</text>
<text x="247.8" y="171.9">LOUT</text>
<text x="255" y="170.6">1</text>
<text x="255" y="168.1">3</text>
<text x="278.1" y="168.3">5</text>
<text x="278.1" y="170.8">6</text>
<text x="278.1" y="173.4">7</text>
<text x="18.8" y="174.7">2</text>
<text x="18.8" y="177.2">3</text>
<text x="18.8" y="179.7">4</text>
<text x="44.4" y="177">4</text>
<text x="44.4" y="179.5">8</text>
<text x="47.5" y="178.2">GND</text>
<text x="57.1" y="175.7">OUT</text>
<text x="63.2" y="174.4">11</text>
<text x="131.1" y="174.4">25</text>
<text x="179" y="177">3</text>
<text x="182.1" y="178.2">GND</text>
<text x="192.7" y="178.2">AGND</text>
<text x="200.4" y="177">13</text>
<text x="232.5" y="178.2">14</text>
<text x="236.7" y="179.5">GND</text>
<text x="247.3" y="179.5">AGND</text>
<text x="255" y="178.2">4</text>
<text x="18.8" y="182.3">5</text>
<text x="18.8" y="184.8">6</text>
<text x="47.5" y="180.8">GND</text>
<text x="55.6" y="180.8">AGND</text>
<text x="63.2" y="182">14</text>
<text x="18.8" y="187.4">7</text>
</g>
<g font-size="2" fill="#000080">
<text x="17" y="8.1">+5V</text>
<text x="26.4" y="8.1">M1</text>
<text x="50.1" y="8.1">3V3</text>
<text x="113.6" y="8.1">3V3</text>
<text x="224.1" y="10.6">3V3</text>
<text x="229.1" y="10.6">+5V</text>
<text x="116.6" y="20.8">R5</text>
<text x="124.2" y="20.8">R6</text>
<text x="131.8" y="20.8">R7</text>
<text x="139.4" y="20.8">R8</text>
<text x="145.8" y="23.3">U3</text>
<text x="236" y="22">H1</text>
<text x="171.2" y="36">C3</text>
<text x="145.8" y="50">U4</text>
<text x="171.2" y="62.7">C4</text>
<text x="228.7" y="70.3">GND</text>
<text x="225.3" y="77.9">+5V</text>
<text x="16.6" y="81.7">GND</text>
<text x="175.4" y="80.4">GND</text>
<text x="263.9" y="81.7">R3</text>
<text x="281.7" y="81.7">CN2</text>
<text x="71.6" y="89.3">+5V</text>
<text x="76.7" y="89.3">3V3</text>
<text x="63.2" y="91.9">C1</text>
<text x="229.6" y="90.6">C2</text>
<text x="241" y="93.1">U2</text>
<text x="116.1" y="98.2">3V3</text>
<text x="121.2" y="98.2">+5V</text>
<text x="130.6" y="99.5">FPC1</text>
<text x="263.9" y="99.5">R4</text>
<text x="45.5" y="105.8">U1</text>
<text x="56" y="104.6">GND</text>
<text x="81" y="103.3">R2</text>
<text x="11.2" y="108.4">CN1</text>
<text x="23.9" y="110.9">R1</text>
<text x="30.2" y="110.9">D1</text>
<text x="224.9" y="117.3">GND</text>
<text x="283" y="117.3">CN4</text>
<text x="7.4" y="131.2">CN3</text>
<text x="71.2" y="136.3">GND</text>
<text x="172" y="136.3">+5V</text>
<text x="284.2" y="136.3">J3</text>
<text x="32.3" y="147.8">3V3</text>
<text x="37.4" y="147.8">+5V</text>
<text x="181.4" y="146.5">M6</text>
<text x="236" y="145.2">M7</text>
<text x="7.4" y="151.6">J1</text>
<text x="46.7" y="151.6">M5</text>
<text x="284.2" y="157.9">J4</text>
<text x="7.4" y="170.6">J2</text>
<text x="120.8" y="183.3">GND</text>
<text x="21.7" y="199.8">GND</text>
<text x="171.6" y="198.6">GND</text>
</g>
<g font-size="2" fill="#00f">
<text x="26.4" y="10.6">Blackpill F411</text>
<text x="50.5" y="20.8">GPIO15</text>
<text x="50.5" y="23.3">GPIO14</text>
<text x="116.6" y="23.3">10k</text>
<text x="124.2" y="23.3">10k</text>
<text x="131.8" y="23.3">10k</text>
<text x="139.4" y="23.3">10k</text>
<text x="50.5" y="25.8">GPIO13</text>
<text x="102.6" y="28.4">PSRAM_CE</text>
<text x="145.8" y="25.8">PSRAM 8MB</text>
<text x="218.2" y="29.6">GPIO1</text>
<text x="256.3" y="29.6">GPIO2</text>
<text x="8.6" y="33.5">FLASH_CE</text>
<text x="8.6" y="30.9">PSRAM_CE</text>
<text x="8.6" y="36">GPIO12</text>
<text x="50.5" y="30.9">GPIO11</text>
<text x="50.5" y="33.5">GPIO10</text>
<text x="50.5" y="36">GPIO9</text>
<text x="102.6" y="36">SPI1_MISO</text>
<text x="102.6" y="33.5">SPI1_MOSI</text>
<text x="218.2" y="32.2">GPIO3</text>
<text x="218.2" y="34.7">GPIO5</text>
<text x="256.3" y="32.2">GPIO4</text>
<text x="256.3" y="34.7">GPIO6</text>
<text x="8.6" y="38.5">I2S2_SCK</text>
<text x="8.6" y="41.1">I2S3_LRCK</text>
<text x="50.5" y="38.5">I2S3_BCK</text>
<text x="50.5" y="41.1">GPIO3</text>
<text x="171.2" y="38.5">100nF</text>
<text x="218.2" y="37.3">GPIO7</text>
<text x="218.2" y="39.8">GPIO9</text>
<text x="256.3" y="37.3">GPIO8</text>
<text x="256.3" y="39.8">GPIO10</text>
<text x="8.6" y="43.6">SPI1_SCK</text>
<text x="8.6" y="46.2">SPI1_MISO</text>
<text x="50.5" y="43.6">I2S3_SD</text>
<text x="50.5" y="46.2">MIDI_TX</text>
<text x="102.6" y="43.6">SPI1_SCK</text>
<text x="218.2" y="42.3">GPIO11</text>
<text x="218.2" y="44.9">GPIO13</text>
<text x="218.2" y="47.4">GPIO15</text>
<text x="256.3" y="42.3">GPIO12</text>
<text x="256.3" y="44.9">GPIO14</text>
<text x="8.6" y="48.7">SPI1_MOSI</text>
<text x="8.6" y="51.2">GPIO7</text>
<text x="8.6" y="53.8">GPIO6</text>
<text x="50.5" y="48.7">MIDI_RX</text>
<text x="50.5" y="51.2">GPIO2</text>
<text x="50.5" y="53.8">GPIO1</text>
<text x="145.8" y="52.5">W25Q128JVSIQ</text>
<text x="8.6" y="56.3">GPIO5</text>
<text x="50.5" y="58.9">I2S2_LRCK</text>
<text x="50.5" y="56.3">I2S3_SCK</text>
<text x="102.6" y="55">FLASH_CE</text>
<text x="236" y="57.6">PZ254V-12-24P</text>
<text x="8.6" y="63.9">GPIO4</text>
<text x="50.5" y="61.4">I2S2_BCK</text>
<text x="50.5" y="63.9">GPIO8</text>
<text x="102.6" y="62.7">SPI1_MISO</text>
<text x="102.6" y="60.1">SPI1_MOSI</text>
<text x="171.2" y="65.2">100nF</text>
<text x="50.5" y="66.5">I2S2_SD</text>
<text x="102.6" y="70.3">SPI1_SCK</text>
<text x="263.9" y="86.8">220</text>
<text x="281.7" y="84.3">DIN-504B-M10</text>
<text x="229.6" y="93.1">100nF</text>
<text x="63.2" y="99.5">100nF</text>
<text x="218.1" y="98.2">MIDI_TX</text>
<text x="81" y="105.8">220</text>
<text x="130.6" y="102">AFC01-S24FCA-00</text>
<text x="241" y="105.8">74LVC1G126GV</text>
<text x="263.9" y="104.6">220</text>
<text x="23.9" y="113.5">220</text>
<text x="30.2" y="113.5">1N4148</text>
<text x="79.8" y="118.5">MIDI_RX</text>
<text x="111.5" y="124.9">GPIO15</text>
<text x="11.2" y="126.2">DIN-504B-M10</text>
<text x="45.5" y="131.2">6N139</text>
<text x="111.5" y="130">GPIO13</text>
<text x="111.5" y="127.4">GPIO14</text>
<text x="7.4" y="133.8">PJ-327A 5JJ</text>
<text x="111.5" y="137.6">GPIO10</text>
<text x="111.5" y="135.1">GPIO11</text>
<text x="111.5" y="132.5">GPIO12</text>
<text x="111.5" y="142.7">GPIO8</text>
<text x="111.5" y="140.1">GPIO9</text>
<text x="284.2" y="138.9">PJ-609</text>
<text x="111.5" y="147.8">GPIO6</text>
<text x="111.5" y="145.2">GPIO7</text>
<text x="181.4" y="149">PCM5102</text>
<text x="236" y="147.8">PCM5102</text>
<text x="7.4" y="154.1">PJ-609</text>
<text x="46.7" y="154.1">PCM1808</text>
<text x="111.5" y="155.4">GPIO3</text>
<text x="111.5" y="152.8">GPIO4</text>
<text x="111.5" y="150.3">GPIO5</text>
<text x="219.5" y="155.4">I2S3_SCK</text>
<text x="111.5" y="160.5">GPIO1</text>
<text x="111.5" y="157.9">GPIO2</text>
<text x="164.8" y="156.6">I2S3_SCK</text>
<text x="164.8" y="159.2">I2S3_BCK</text>
<text x="164.8" y="161.7">I2S3_LRCK</text>
<text x="219.5" y="157.9">I2S3_BCK</text>
<text x="219.5" y="160.5">I2S3_LRCK</text>
<text x="284.2" y="160.5">PJ-609</text>
<text x="77.2" y="166.8">I2S2_SCK</text>
<text x="164.8" y="164.3">I2S3_SD</text>
<text x="219.5" y="163">I2S3_SD</text>
<text x="7.4" y="173.2">PJ-609</text>
<text x="77.2" y="169.3">I2S2_BCK</text>
<text x="77.2" y="171.9">I2S2_LRCK</text>
<text x="205.5" y="171.9">AOL</text>
<text x="205.5" y="169.3">AOR</text>
<text x="77.2" y="174.4">I2S2_SD</text>
</g>
</svg>
